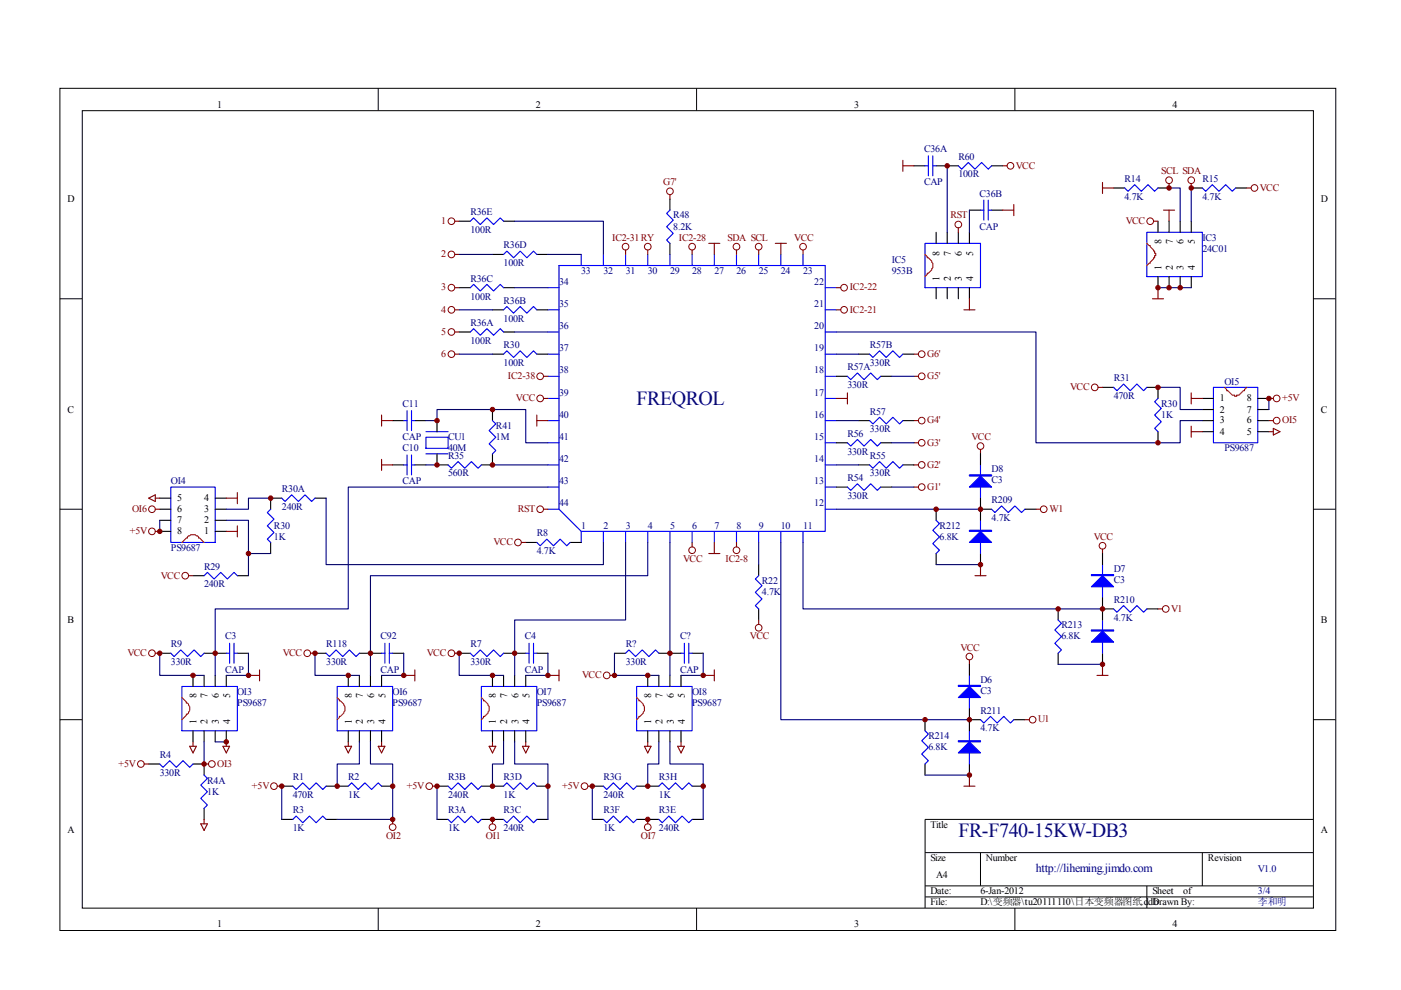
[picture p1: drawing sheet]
<svg xmlns="http://www.w3.org/2000/svg" width="297mm" height="210mm" viewBox="0 0 297 210" stroke-linecap="round" stroke-linejoin="round" font-family="sans-serif">
<g fill="none" stroke="#000" stroke-width=".21">
<path d="M12.7 18.7h270.5v178.6h-270.5zM80.2 18.7v4.7M147.7 18.7v4.7M215.2 18.7v4.7M17.4 23.5h261.1v169h-261.1zM12.7 63.3h4.7M278.4 63.3h4.7M12.7 108h4.7M278.4 108h4.7M12.7 152.6h4.7M278.4 152.6h4.7M278.4 173.7h-82.3v18.8"/>
<path d="M80.2 192.5v4.7M147.7 192.5v4.7M196.1 180.8h82.3M196.1 187.8h82.3M196.1 190.2h82.3M207.9 180.8v7M215.2 192.5v4.7M243.2 187.8v4.7M254.9 180.8v7"/>
</g>
<g fill="none" stroke="#00f" stroke-width=".23">
<path d="M196.1 35.2h.7M196.8 33v4.3M197.8 35.2h.7M197.8 33v4.3M203.2 35.2l.7 .7 1.4-1.4 1.4 1.4 1.4-1.4 1.4 1.4 .7-.7M238.5 39.9l.7 .7 1.4-1.4 1.4 1.4 1.4-1.4 1.4 1.4 .7-.7M254.9 39.9l.7 .7 1.4-1.4 1.4 1.4 1.5-1.4 1.4 1.4 .7-.7M99.7 46.9l.7-.7 1.4 1.4 1.4-1.4 1.4 1.4 1.5-1.4 .7 .7M106.8 53.9l.7-.7 1.4 1.5 1.4-1.5 1.4 1.5 1.4-1.5 .7 .7M118.5 56.3h56.5v56.4h-51.8l-4.7-4.7zM123.2 53.9v2.4M127.9 53.9v2.4"/>
<path d="M132.6 53.9v2.4M137.3 53.9v2.4M142 44.6l-.7 .7 1.4 1.4-1.4 1.4 1.4 1.4-1.4 1.4 .7 .7M142 53.9v2.4M146.7 53.9v2.4M151.4 53.9v2.4M156.2 53.9v2.4M160.9 53.9v2.4M165.6 53.9v2.4M170.3 53.9v2.4M196.1 51.6h11.8v9.4h-11.8zM207.9 44.6h.7"/>
<path d="M208.6 42.4v4.3M209.5 44.6h.7M209.5 42.4v4.3M243.2 49.3h11.7v9.3h-11.7zM99.7 61l.7-.7 1.4 1.4 1.4-1.4 1.4 1.4 1.5-1.4 .7 .7M99.7 70.4l.7-.7 1.4 1.4 1.4-1.4 1.4 1.4 1.5-1.4 .7 .7M106.8 65.7l.7-.7 1.4 1.4 1.4-1.4 1.4 1.4 1.4-1.4 .7 .7M106.8 75.1l.7-.7 1.4 1.4 1.4-1.4 1.4 1.4 1.4-1.4 .7 .7M116.2 61h2.3M116.2 65.7h2.3M116.2 70.4h2.3M116.2 75.1h2.3"/>
<path d="M116.2 79.8h2.3M175 61h2.3M175 65.7h2.3M175 70.4h2.3M175 75.1h2.3M175 79.8h2.3M179.7 79.8l.7 .7 1.4-1.4 1.4 1.4 1.4-1.4 1.4 1.4 .7-.7M184.4 75.1l.7 .7 1.4-1.4 1.4 1.4 1.4-1.4 1.4 1.4 .7-.7M85.6 98.6h.7M85.6 89.2h.7M86.3 87.1v4.2M86.3 96.5v4.2"/>
<path d="M87.2 98.6h.8M87.2 89.2h.8M87.2 87.1v4.2M87.2 96.5v4.2M90.3 92.7h4.7v2.4h-4.7zM90.3 96.2h4.7M90.3 91.5h4.7M95 98.6l.7 .7 1.4-1.4 1.4 1.4 1.4-1.4 1.5 1.4 .7-.7M104.4 89.2l.7 .7-1.4 1.4 1.4 1.4-1.4 1.4 1.4 1.4-.7 .7M116.2 98.6h2.3M116.2 84.5h2.3M116.2 89.2h2.3"/>
<path d="M116.2 93.9h2.3M175 98.6h2.3M175 84.5h2.3M175 89.2h2.3M175 93.9h2.3M179.7 93.9l.7 .7 1.4-1.4 1.4 1.4 1.4-1.4 1.4 1.4 .7-.7M184.4 89.2l.7 .7 1.4-1.4 1.4 1.4 1.4-1.4 1.4 1.4 .7-.7M184.4 98.6l.7 .7 1.4-1.4 1.4 1.4 1.4-1.4 1.4 1.4 .7-.7M207.9 98.6v7M236.1 82.1l.7 .7 1.4-1.4 1.4 1.4 1.4-1.4 1.5 1.4 .7-.7M245.5 84.5l-.7 .7 1.4 1.4-1.4 1.4 1.4 1.4-1.4 1.4 .7 .7M257.3 82.1h9.4v11.8h-9.4z"/>
<path d="M36.2 103.3h9.4v11.7h-9.4zM57.4 108l-.7 .7 1.4 1.4-1.4 1.4 1.4 1.4-1.4 1.4 .7 .7M59.7 105.6l.7 .7 1.4-1.4 1.5 1.4 1.4-1.4 1.4 1.4 .7-.7M113.8 115l.7 .7 1.4-1.4 1.4 1.4 1.5-1.4 1.4 1.4 .7-.7M116.2 103.3h2.3M116.2 108h2.3M123.2 112.7v2.3M127.9 112.7v2.3M132.6 112.7v2.3M137.3 112.7v2.3M142 112.7v2.3M146.7 112.7v2.3"/>
<path d="M151.4 112.7v2.3M156.2 112.7v2.3M160.9 112.7v2.3M165.6 112.7v2.3M170.3 112.7v2.3M175 103.3h2.3M175 108h2.3M179.7 103.3l.7 .7 1.4-1.4 1.4 1.4 1.4-1.4 1.4 1.4 .7-.7M198.5 110.3l.7 .7-1.4 1.4 1.4 1.4-1.4 1.5 1.4 1.4-.7 .7M207.9 110.3v7.1M210.2 108l.7 .7 1.5-1.4 1.4 1.4 1.4-1.4 1.4 1.4 .7-.7M233.8 119.7v7.1"/>
<path d="M36.2 138.5l.7 .7 1.4-1.4 1.4 1.4 1.5-1.4 1.4 1.4 .7-.7M43.3 122.1l.7-.7 1.4 1.4 1.4-1.4 1.4 1.4 1.4-1.4 .7 .7M48 138.5h.7M48.7 136.4v4.2M49.6 138.5h.7M49.6 136.4v4.2M69.1 138.5l.7 .7 1.5-1.4 1.4 1.4 1.4-1.4 1.4 1.4 .7-.7M80.9 138.5h.7M81.6 136.4v4.2M82.5 138.5h.7M82.5 136.4v4.2M99.7 138.5l.7 .7 1.4-1.4 1.4 1.4 1.4-1.4 1.5 1.4 .7-.7"/>
<path d="M111.5 138.5h.7M112.2 136.4v4.2M113.1 138.5h.7M113.1 136.4v4.2M132.6 138.5l.7-.7 1.4 1.4 1.5-1.4 1.4 1.4 1.4-1.4 .7 .7M144.4 138.5h.7M145.1 136.4v4.2M146 138.5h.7M146 136.4v4.2M160.9 122.1l-.8 .7 1.5 1.4-1.5 1.4 1.5 1.4-1.5 1.4 .8 .7M224.3 131.5l.8 .7-1.5 1.4 1.5 1.4-1.5 1.4 1.5 1.4-.8 .7M233.8 131.5v7"/>
<path d="M236.1 129.1l.7 .7 1.4-1.4 1.4 1.4 1.4-1.4 1.5 1.4 .7-.7M38.6 145.5h11.7v9.4h-11.7zM71.5 145.5h11.7v9.4h-11.7zM102.1 145.5h11.7v9.4h-11.7zM135 145.5h11.7v9.4h-11.7zM196.1 154.9l.7 .7-1.4 1.5 1.4 1.4-1.4 1.4 1.4 1.4-.7 .7M205.5 143.2v7M205.5 154.9v7.1M207.9 152.6l.7 .7 1.4-1.4 1.4 1.4 1.4-1.4 1.4 1.4 .7-.7M33.9 162l.7 .7 1.4-1.4 1.4 1.4 1.4-1.4 1.4 1.4 .7-.7M43.3 164.3l.7 .7-1.4 1.5 1.4 1.4-1.4 1.4 1.4 1.4-.7 .7M62.1 166.7l.7 .7 1.4-1.4 1.4 1.4 1.4-1.4 1.4 1.4 .7-.7"/>
<path d="M62.1 173.7l.7-.7 1.4 1.4 1.4-1.4 1.4 1.4 1.4-1.4 .7 .7M73.8 166.7l.7-.7 1.5 1.4 1.4-1.4 1.4 1.4 1.4-1.4 .7 .7M95 166.7l.7 .7 1.4-1.4 1.4 1.4 1.4-1.4 1.5 1.4 .7-.7M95 173.7l.7 .7 1.4-1.4 1.4 1.4 1.4-1.4 1.5 1.4 .7-.7M106.8 166.7l.7-.7 1.4 1.4 1.4-1.4 1.4 1.4 1.4-1.4 .7 .7M106.8 173.7l.7 .7 1.4-1.4 1.4 1.4 1.4-1.4 1.4 1.4 .7-.7M127.9 166.7l.7 .7 1.4-1.4 1.5 1.4 1.4-1.4 1.4 1.4 .7-.7M127.9 173.7l.7 .7 1.4-1.4 1.5 1.4 1.4-1.4 1.4 1.4 .7-.7M139.7 166.7l.7-.7 1.4 1.4 1.4-1.4 1.4 1.4 1.4-1.4 .7 .7M139.7 173.7l.7 .7 1.4-1.4 1.4 1.4 1.4-1.4 1.4 1.4 .7-.7"/>
</g>
<g fill="none" stroke="#800000" stroke-width=".21">
<circle cx="214.2" cy="35.2" r=".71"/>
<circle cx="247.9" cy="38.2" r=".71"/>
<circle cx="252.6" cy="38.2" r=".71"/>
<circle cx="266" cy="39.9" r=".7"/>
<circle cx="95.7" cy="53.9" r=".71"/>
<circle cx="95.7" cy="46.9" r=".71"/>
<circle cx="132.6" cy="52.3" r=".71"/>
<circle cx="137.3" cy="52.3" r=".71"/>
<circle cx="142" cy="40.6" r=".71"/>
<circle cx="146.7" cy="52.3" r=".71"/>
<circle cx="156.1" cy="52.3" r=".71"/>
<circle cx="160.9" cy="52.3" r=".71"/>
<circle cx="170.3" cy="52.3" r=".71"/>
<circle cx="203.2" cy="47.6" r=".71"/>
<circle cx="243.9" cy="46.9" r=".71"/>
<circle cx="95.7" cy="65.7" r=".71"/>
<circle cx="95.7" cy="70.4" r=".71"/>
<circle cx="95.7" cy="75.1" r=".71"/>
<circle cx="95.7" cy="61" r=".71"/>
<circle cx="114.5" cy="79.8" r=".71"/>
<circle cx="179" cy="65.7" r=".71"/>
<circle cx="179" cy="61" r=".71"/>
<circle cx="195.4" cy="79.8" r=".71"/>
<circle cx="195.4" cy="75.1" r=".7"/>
<circle cx="114.5" cy="84.5" r=".71"/>
<circle cx="195.4" cy="98.6" r=".71"/>
<circle cx="195.4" cy="93.9" r=".7"/>
<circle cx="195.4" cy="89.2" r=".7"/>
<circle cx="207.9" cy="94.6" r=".71"/>
<circle cx="232.1" cy="82.1" r=".71"/>
<circle cx="270.7" cy="89.2" r=".7"/>
<circle cx="270.7" cy="84.5" r=".7"/>
<circle cx="32.2" cy="112.7" r=".71"/>
<circle cx="32.2" cy="108" r=".71"/>
<circle cx="109.8" cy="115" r=".71"/>
<circle cx="114.5" cy="108" r=".71"/>
<circle cx="146.7" cy="116.7" r=".7"/>
<circle cx="156.1" cy="116.7" r=".71"/>
<circle cx="195.4" cy="103.3" r=".7"/>
<circle cx="221.3" cy="108" r=".71"/>
<circle cx="233.8" cy="115.7" r=".71"/>
<circle cx="32.2" cy="138.5" r=".71"/>
<circle cx="39.3" cy="122.1" r=".71"/>
<circle cx="65.1" cy="138.5" r=".7"/>
<circle cx="95.7" cy="138.5" r=".71"/>
<circle cx="160.9" cy="133.1" r=".71"/>
<circle cx="205.5" cy="139.2" r=".7"/>
<circle cx="247.2" cy="129.1" r=".71"/>
<circle cx="128.6" cy="143.2" r=".71"/>
<circle cx="218.9" cy="152.6" r=".7"/>
<circle cx="29.9" cy="162" r=".7"/>
<circle cx="44.9" cy="162" r=".71"/>
<circle cx="58.1" cy="166.7" r=".7"/>
<circle cx="83.2" cy="175.4" r=".7"/>
<circle cx="91" cy="166.7" r=".71"/>
<circle cx="104.4" cy="175.4" r=".71"/>
<circle cx="123.9" cy="166.7" r=".71"/>
<circle cx="137.3" cy="175.4" r=".71"/>
</g>
<g fill="none" stroke="#800000" stroke-width=".23">
<path d="M191.4 35.2h2.4M191.4 34v2.3M212.6 35.2h.9M233.8 38.7v2.3M233.8 39.9h2.3M247.9 38.9v1M252.6 38.9v1M264.3 39.9h1M96.4 46.9h1M96.4 53.9h1M132.6 53v.9M137.3 53v.9"/>
<path d="M142 41.3v.9M146.7 53v.9M150.3 51.6h2.3M151.4 51.6v2.3M156.2 53v.9M160.9 53v.9M164.4 51.6h2.3M165.6 51.6v2.3M170.3 53v.9M203.2 48.3v1M212.6 44.6h2.3M214.9 43.4v2.3"/>
<path d="M244.6 46.9h.9M246.7 44.6h2.3M247.9 44.6v2.3M96.4 75.1h1M96.4 61h1M96.4 65.7h1M96.4 70.4h1M115.2 79.8h1M177.3 61h1M177.3 65.7h1M193.8 75.1h.9M193.8 79.8h.9"/>
<path d="M204.4 65.7h2.3M205.5 63.3v2.4M244.3 63.3h2.4M245.5 61v2.3M80.9 89.2h2.3M80.9 98.6h2.3M80.9 88v2.4M80.9 97.4v2.3M113.8 88v2.4M113.8 89.2h2.4M115.2 84.5h1M177.3 84.5h2.4"/>
<path d="M179.7 83.3v2.4M193.8 89.2h.9M193.8 93.9h.9M193.8 98.6h.9M207.9 95.3v.9M232.8 82.1h1M252.6 84.5h2.3M252.6 91.5h2.3M252.6 83.3v2.4M252.6 90.4v2.3M269 84.5h1M269 89.2h1"/>
<path d="M269 91.5h1M270 90.8l1.4 .7-1.4 .7zM31.5 105.6l1.4-.7v1.4zM32.9 108h1M32.9 105.6h1M32.9 112.7h1M48 105.6h2.3M48 112.7h2.3M50.3 104.4v2.4M50.3 111.5v2.3M110.5 115h1M115.2 108h1"/>
<path d="M146.7 115v1M150.3 117.4h2.3M151.4 115v2.4M156.2 115v1M193.8 103.3h.9M207.9 119.7v2.4M219.6 108h1M233.8 116.4v1M32.9 138.5h1M40 122.1h.9M65.8 138.5h1M96.4 138.5h1"/>
<path d="M160.9 131.5v.9M205.5 139.9v1M206.7 122.1h2.4M245.5 129.1h1M40.2 158.2h1.4l-.7 1.4zM40.9 157.3v.9M47.3 158.2h1.4l-.7 1.4zM48 157.3v.9M52.7 143.2h2.3M55 142v2.4M73.1 158.2h1.4l-.7 1.4zM73.8 157.3v.9"/>
<path d="M80.2 158.2h1.4l-.7 1.4zM80.9 157.3v.9M85.6 143.2h2.4M88 142v2.4M103.7 158.2h1.4l-.7 1.4zM104.4 157.3v.9M110.8 158.2h1.4l-.7 1.4zM111.5 157.3v.9M116.2 143.2h2.3M118.5 142v2.4M129.3 143.2h1M136.6 158.2h1.4l-.7 1.4z"/>
<path d="M137.3 157.3v.9M143.7 158.2h1.4l-.7 1.4zM144.4 157.3v.9M149.1 143.2h2.3M151.4 142v2.4M217.3 152.6h.9M232.6 143.2h2.3M233.8 140.9v2.3M30.6 162h.9M42.6 174.7h1.4l-.7 1.4zM43.3 162h.9M43.3 173.7v1"/>
<path d="M58.8 166.7h.9M83.2 173.7v1M91.7 166.7h1M104.4 173.7v1M124.6 166.7h1M137.3 173.7v1M204.4 166.7h2.3M205.5 164.3v2.4"/>
</g>
<g fill="none" stroke="#000" stroke-width=".23">
<path d="M193.8 35.2h2.3M198.5 35.2h4.7M210.2 35.2h2.4M236.1 39.9h2.4M245.5 39.9h2.4M252.6 39.9h2.3M262 39.9h2.3M97.4 46.9h2.3M104.4 53.9h2.4M106.8 46.9h2.3M113.8 53.9h2.4M142 42.2v2.4"/>
<path d="M142 51.6v2.3M198.5 49.3v2.3M200.8 49.3v2.3M203.2 49.3v2.3M205.5 49.3v2.3M205.5 44.6h2.4M210.2 44.6h2.4M245.5 46.9v2.4M245.5 58.6v2.4M247.9 46.9v2.4M247.9 58.6v2.4M250.2 46.9v2.4"/>
<path d="M250.2 58.6v2.4M252.6 46.9v2.4M252.6 58.6v2.4M97.4 61h2.3M97.4 70.4h2.3M104.4 75.1h2.4M104.4 65.7h2.4M106.8 61h2.3M106.8 70.4h2.3M113.8 75.1h2.4M113.8 65.7h2.4M177.3 79.8h2.4"/>
<path d="M182 75.1h2.4M186.7 79.8h2.4M191.4 75.1h2.4M198.5 61v2.3M200.8 61v2.3M203.2 61v2.3M205.5 61v2.3M83.2 89.2h2.4M83.2 98.6h2.4M88 89.2h2.3M88 98.6h2.3M92.7 96.2v2.4h2.3"/>
<path d="M92.7 89.2v2.3M104.4 96.2v2.4h-2.3M104.4 86.8v2.4M177.3 93.9h2.4M182 89.2h2.4M182 98.6h2.4M186.7 93.9h2.4M191.4 89.2h2.4M191.4 98.6h2.4M207.9 96.2v2.4M233.8 82.1h2.3M243.2 82.1h2.3v2.4"/>
<path d="M245.5 91.5v2.4M254.9 89.2h2.4M254.9 84.5h2.4M254.9 86.8h2.4M254.9 91.5h2.4M266.7 89.2h2.3M266.7 84.5h2.3M266.7 86.8h2.3M266.7 91.5h2.3M33.9 108h2.3M33.9 112.7h2.3M33.9 110.3h2.3"/>
<path d="M33.9 105.6h2.3M45.6 108h2.4M45.6 112.7h2.4M45.6 110.3h2.4M45.6 105.6h2.4M57.4 115v2.4M59.7 105.6h-2.3v2.4M66.8 105.6h2.3M111.5 115h2.3M120.9 115h2.3M160.9 119.7v2.4M177.3 103.3h2.4"/>
<path d="M186.7 103.3h2.4M198.5 108v2.3M198.5 117.4v2.3M207.9 105.6v4.7M207.9 117.4v2.3M207.9 108h2.3M217.3 108h2.3M233.8 117.4v2.3M33.9 138.5h2.3M40.9 122.1h2.4M43.3 138.5h4.7M50.3 138.5h2.4"/>
<path d="M50.3 122.1h2.4M66.8 138.5h2.3M76.2 138.5h4.7M83.2 138.5h2.4M97.4 138.5h2.3M106.8 138.5h4.7M113.8 138.5h2.4M130.3 138.5h2.3M139.7 138.5h4.7M146.7 138.5h2.4M160.9 129.1v2.4M224.3 129.1v2.4"/>
<path d="M224.3 138.5v2.4M233.8 126.8v4.7M233.8 138.5v2.4M233.8 129.1h2.3M243.2 129.1h2.3M40.9 143.2v2.3M40.9 154.9v2.4M43.3 143.2v2.3M43.3 154.9v2.4M45.6 143.2v2.3M45.6 154.9v2.4M48 143.2v2.3"/>
<path d="M48 154.9v2.4M73.8 143.2v2.3M73.8 154.9v2.4M76.2 143.2v2.3M76.2 154.9v2.4M78.5 143.2v2.3M78.5 154.9v2.4M80.9 143.2v2.3M80.9 154.9v2.4M104.4 143.2v2.3M104.4 154.9v2.4M106.8 143.2v2.3"/>
<path d="M106.8 154.9v2.4M109.1 143.2v2.3M109.1 154.9v2.4M111.5 143.2v2.3M111.5 154.9v2.4M137.3 143.2v2.3M137.3 154.9v2.4M139.7 143.2v2.3M139.7 154.9v2.4M142 143.2v2.3M142 154.9v2.4M144.4 143.2v2.3"/>
<path d="M144.4 154.9v2.4M196.1 152.6v2.3M205.5 140.9v2.3M205.5 150.2v4.7M205.5 152.6h2.4M214.9 152.6h2.4M31.5 162h2.4M40.9 162h2.4v2.3M43.3 171.4v2.3M59.7 166.7h2.4M59.7 173.7h2.4M69.1 166.7h4.7"/>
<path d="M69.1 173.7h2.4M80.9 166.7h2.3M92.7 166.7h2.3M92.7 173.7h2.3M102.1 166.7h4.7M102.1 173.7h4.7M113.8 166.7h2.4M113.8 173.7h2.4M125.6 166.7h2.3M125.6 173.7h2.3M135 166.7h4.7M135 173.7h4.7"/>
<path d="M146.7 166.7h2.4M146.7 173.7h2.4M196.1 162v2.3M205.5 162v2.3"/>
</g>
<g fill="none" stroke="#000080" stroke-width=".23">
<path d="M200.8 35.2v14.1M247.9 39.9h2.3v7M252.6 39.9v7M97.4 53.9h7M109.1 46.9h18.8v7M116.2 53.9h7M205.5 44.6v4.7M97.4 75.1h7M97.4 65.7h7M109.1 61h7.1M109.1 70.4h7.1M177.3 70.4h42.3v23.5h30.6v-4.7h4.7"/>
<path d="M177.3 75.1h4.7M189.1 79.8h4.7M245.5 61h7.1M90.3 89.2h2.4v-2.4h18.8v7.1h4.7M90.3 98.6h2.4M104.4 98.6h11.8M177.3 89.2h4.7M177.3 98.6h4.7M189.1 93.9h4.7M245.5 82.1h4.7v4.7h4.7M269 84.5v2.3M33.9 110.3v2.4"/>
<path d="M48 110.3h4.7v7.1h4.7M52.7 117.4v4.7M57.4 105.6h-4.7v2.4h-4.7M69.1 105.6v14.1h58.8v-4.7M116.2 103.3h-42.4v25.8h-28.2v14.1M132.6 115v16.5h-23.5v11.7M137.3 115v7.1h-58.8v21.1M142 115v28.2M160.9 115v4.7M165.6 115v37.6h39.9M170.3 115v14.1h63.5M177.3 108h30.6"/>
<path d="M189.1 103.3h4.7M198.5 119.7h9.4M33.9 138.5v4.7h9.4M52.7 138.5v4.7h-4.7M66.8 138.5v4.7h9.4M85.6 138.5v4.7h-4.7M97.4 138.5v4.7h9.4M116.2 138.5v4.7h-4.7M130.3 138.5v4.7h9.4M149.1 138.5v4.7h-4.7M43.3 157.3v4.7M45.6 157.3h2.4"/>
<path d="M76.2 157.3v4.7h-4.7v4.7M78.5 157.3v4.7h4.7v11.7h-11.7M106.8 157.3v4.7h-2.4v4.7M109.1 157.3v4.7h7.1v11.7M139.7 157.3v4.7h-2.4v4.7M142 157.3v4.7h7.1v11.7M224.3 140.9h9.5M59.7 166.7v7M92.7 166.7v7M125.6 166.7v7M196.1 164.3h9.4"/>
</g>
<g fill="#800000" stroke="#800000" stroke-width=".21">
<circle cx="104.4" cy="98.6" r=".47"/>
<circle cx="92.7" cy="89.2" r=".47"/>
<circle cx="104.4" cy="86.8" r=".47"/>
<circle cx="92.7" cy="98.6" r=".47"/>
<circle cx="207.9" cy="108" r=".47"/>
<circle cx="198.5" cy="108" r=".47"/>
<circle cx="207.9" cy="119.7" r=".47"/>
<circle cx="205.5" cy="164.3" r=".47"/>
<circle cx="233.8" cy="140.8" r=".47"/>
<circle cx="233.8" cy="129.1" r=".47"/>
<circle cx="224.3" cy="129.1" r=".47"/>
<circle cx="205.5" cy="152.6" r=".47"/>
<circle cx="196.1" cy="152.6" r=".47"/>
<circle cx="130.3" cy="143.2" r=".47"/>
<circle cx="137.3" cy="143.2" r=".47"/>
<circle cx="137.3" cy="166.7" r=".47"/>
<circle cx="149.1" cy="166.7" r=".47"/>
<circle cx="125.6" cy="166.7" r=".47"/>
<circle cx="142" cy="138.5" r=".47"/>
<circle cx="149.1" cy="143.2" r=".47"/>
<circle cx="104.4" cy="143.2" r=".47"/>
<circle cx="116.2" cy="143.2" r=".47"/>
<circle cx="97.4" cy="138.5" r=".47"/>
<circle cx="104.4" cy="166.7" r=".47"/>
<circle cx="116.2" cy="166.7" r=".47"/>
<circle cx="92.7" cy="166.7" r=".47"/>
<circle cx="137.3" cy="173.7" r=".47"/>
<circle cx="104.4" cy="173.7" r=".47"/>
<circle cx="71.5" cy="166.7" r=".47"/>
<circle cx="83.2" cy="166.7" r=".47"/>
<circle cx="59.7" cy="166.7" r=".47"/>
<circle cx="83.2" cy="173.7" r=".47"/>
<circle cx="43.3" cy="162" r=".47"/>
<circle cx="48" cy="157.3" r=".47"/>
<circle cx="52.7" cy="143.2" r=".47"/>
<circle cx="33.9" cy="138.5" r=".47"/>
<circle cx="40.9" cy="143.2" r=".47"/>
<circle cx="66.8" cy="138.5" r=".47"/>
<circle cx="73.8" cy="143.2" r=".47"/>
<circle cx="85.6" cy="143.2" r=".47"/>
<circle cx="78.5" cy="138.5" r=".47"/>
<circle cx="109.1" cy="138.5" r=".47"/>
<circle cx="269" cy="84.5" r=".47"/>
<circle cx="245.5" cy="82.1" r=".47"/>
<circle cx="245.5" cy="93.9" r=".47"/>
<circle cx="45.6" cy="138.5" r=".47"/>
<circle cx="33.9" cy="112.7" r=".47"/>
<circle cx="57.4" cy="105.6" r=".47"/>
<circle cx="52.7" cy="117.4" r=".47"/>
<circle cx="200.8" cy="35.2" r=".47"/>
<circle cx="245.5" cy="61" r=".47"/>
<circle cx="247.9" cy="61" r=".47"/>
<circle cx="250.2" cy="61" r=".47"/>
<circle cx="247.9" cy="39.9" r=".47"/>
<circle cx="252.6" cy="39.9" r=".47"/>
</g>
<g fill="#00f" stroke="#00f" stroke-width=".23">
<path d="M205.5 115l2.4-2.3 2.3 2.3z"/>
<path d="M205.5 103.3l2.4-2.4 2.3 2.4z"/>
<path d="M231.4 136.2l2.4-2.4 2.3 2.4z"/>
<path d="M231.4 124.4l2.4-2.3 2.3 2.3z"/>
<path d="M203.2 159.6l2.3-2.3 2.4 2.3z"/>
<path d="M205.5 145.5l2.4 2.4h-4.7z"/>
<path d="M205.5 112.4h4.7v.3h-4.7z" fill-rule="evenodd"/>
<path d="M205.5 100.7h4.7v.2h-4.7z" fill-rule="evenodd"/>
<path d="M231.4 133.6h4.7v.2h-4.7z" fill-rule="evenodd"/>
<path d="M231.4 121.8h4.7v.3h-4.7z" fill-rule="evenodd"/>
<path d="M203.2 157.1h4.7v.2h-4.7z" fill-rule="evenodd"/>
<path d="M203.2 145.3h4.7v.2h-4.7z" fill-rule="evenodd"/>
</g>
<path d="M196.1 53.9l.5 .5v.3a1.74 1.74 0 0 1 1.2 1.6 1.74 1.74 0 0 1-1.2 1.6v.3l-.5 .4M243.2 51.6l.4 .5h.3v.2l.7 .7v.2h.2v.5h.2v.5h-.2v.5h-.2v.2l-.7 .7v.2h-.3l-.4 .5M259.6 82.1l.5 .5v.2h.2l.5 .5a.74 .74 0 0 0 .9 .5v.2h.5v-.2a.74 .74 0 0 0 .9-.5l.5-.5h.3v-.2l.4-.5M38.6 115l.9-.9h.2v-.3a1.71 1.71 0 0 1 2.4 0v.3h.2l1 .9M38.6 147.9l.9 .9v.3a1.16 1.16 0 0 1 .5 1.8v.3l-.5 .2v.3l-.9 .9M71.5 147.9l.5 .5v.2a1.74 1.74 0 0 1 1.1 1.6 1.74 1.74 0 0 1-1.1 1.7v.2l-.5 .5M102.1 147.9l.4 .5v.2a1.74 1.74 0 0 1 1.2 1.6 1.74 1.74 0 0 1-1.2 1.7v.2l-.4 .5M135 147.9l.5 .5v.2a1.74 1.74 0 0 1 1.1 1.6 1.74 1.74 0 0 1-1.1 1.7v.2l-.5 .5" fill="none" stroke="#f00" stroke-width=".23"/>
<g font-size="4.2" fill="#000080">
<text x="135" y="85.8">FREQROL</text>
<text x="203.2" y="177.4">FR-F740-15KW-DB3</text>
</g>
<text font-size="2.5" fill="#000080" x="219.6" y="184.8">http://liheming.jimdo.com</text>
<g font-size="2.1">
<text x="46.1" y="22.9">1</text>
<text x="113.6" y="22.9">2</text>
<text x="181.1" y="22.9">3</text>
<text x="248.6" y="22.9">4</text>
<text x="14.3" y="42.8">D</text>
<text x="280.1" y="42.8">D</text>
<text x="246.3" y="51.8" transform="rotate(-90 246.3 51.8)">8</text>
<text x="248.7" y="51.8" transform="rotate(-90 248.7 51.8)">7</text>
<text x="251" y="51.8" transform="rotate(-90 251 51.8)">6</text>
<text x="253.3" y="51.8" transform="rotate(-90 253.3 51.8)">5</text>
<text x="199.2" y="59.6" transform="rotate(-90 199.2 59.6)">1</text>
<text x="199.2" y="54.2" transform="rotate(-90 199.2 54.2)">8</text>
<text x="201.6" y="59.6" transform="rotate(-90 201.6 59.6)">2</text>
<text x="201.6" y="54.2" transform="rotate(-90 201.6 54.2)">7</text>
<text x="204" y="59.6" transform="rotate(-90 204 59.6)">3</text>
<text x="204" y="54.2" transform="rotate(-90 204 54.2)">6</text>
<text x="206.3" y="59.6" transform="rotate(-90 206.3 59.6)">4</text>
<text x="206.3" y="54.2" transform="rotate(-90 206.3 54.2)">5</text>
<text x="246.3" y="57.2" transform="rotate(-90 246.3 57.2)">1</text>
<text x="248.7" y="57.2" transform="rotate(-90 248.7 57.2)">2</text>
<text x="251" y="57.2" transform="rotate(-90 251 57.2)">3</text>
<text x="253.3" y="57.2" transform="rotate(-90 253.3 57.2)">4</text>
<text x="14.3" y="87.5">C</text>
<text x="258.7" y="85.1">1</text>
<text x="258.7" y="87.5">2</text>
<text x="258.7" y="89.8">3</text>
<text x="264.3" y="89.8">6</text>
<text x="264.3" y="87.5">7</text>
<text x="264.3" y="85.1">8</text>
<text x="280.1" y="87.5">C</text>
<text x="258.7" y="92.1">4</text>
<text x="264.3" y="92.1">5</text>
<text x="37.6" y="106.2">5</text>
<text x="43.3" y="106.2">4</text>
<text x="37.6" y="108.6">6</text>
<text x="37.6" y="110.9">7</text>
<text x="37.6" y="113.3">8</text>
<text x="43.3" y="113.3">1</text>
<text x="43.3" y="110.9">2</text>
<text x="43.3" y="108.6">3</text>
<text x="14.3" y="132.1">B</text>
<text x="280.1" y="132.1">B</text>
<text x="41.7" y="148.1" transform="rotate(-90 41.7 148.1)">8</text>
<text x="44" y="148.1" transform="rotate(-90 44 148.1)">7</text>
<text x="46.4" y="148.1" transform="rotate(-90 46.4 148.1)">6</text>
<text x="48.8" y="148.1" transform="rotate(-90 48.8 148.1)">5</text>
<text x="74.6" y="148.1" transform="rotate(-90 74.6 148.1)">8</text>
<text x="77" y="148.1" transform="rotate(-90 77 148.1)">7</text>
<text x="79.3" y="148.1" transform="rotate(-90 79.3 148.1)">6</text>
<text x="81.7" y="148.1" transform="rotate(-90 81.7 148.1)">5</text>
<text x="105.2" y="148.1" transform="rotate(-90 105.2 148.1)">8</text>
<text x="107.5" y="148.1" transform="rotate(-90 107.5 148.1)">7</text>
<text x="109.9" y="148.1" transform="rotate(-90 109.9 148.1)">6</text>
<text x="112.3" y="148.1" transform="rotate(-90 112.3 148.1)">5</text>
<text x="138.1" y="148.1" transform="rotate(-90 138.1 148.1)">8</text>
<text x="140.5" y="148.1" transform="rotate(-90 140.5 148.1)">7</text>
<text x="142.8" y="148.1" transform="rotate(-90 142.8 148.1)">6</text>
<text x="145.2" y="148.1" transform="rotate(-90 145.2 148.1)">5</text>
<text x="41.7" y="153.5" transform="rotate(-90 41.7 153.5)">1</text>
<text x="44" y="153.5" transform="rotate(-90 44 153.5)">2</text>
<text x="46.4" y="153.5" transform="rotate(-90 46.4 153.5)">3</text>
<text x="48.8" y="153.5" transform="rotate(-90 48.8 153.5)">4</text>
<text x="74.6" y="153.5" transform="rotate(-90 74.6 153.5)">1</text>
<text x="77" y="153.5" transform="rotate(-90 77 153.5)">2</text>
<text x="79.3" y="153.5" transform="rotate(-90 79.3 153.5)">3</text>
<text x="81.7" y="153.5" transform="rotate(-90 81.7 153.5)">4</text>
<text x="105.2" y="153.5" transform="rotate(-90 105.2 153.5)">1</text>
<text x="107.5" y="153.5" transform="rotate(-90 107.5 153.5)">2</text>
<text x="109.9" y="153.5" transform="rotate(-90 109.9 153.5)">3</text>
<text x="112.3" y="153.5" transform="rotate(-90 112.3 153.5)">4</text>
<text x="138.1" y="153.5" transform="rotate(-90 138.1 153.5)">1</text>
<text x="140.5" y="153.5" transform="rotate(-90 140.5 153.5)">2</text>
<text x="142.8" y="153.5" transform="rotate(-90 142.8 153.5)">3</text>
<text x="145.2" y="153.5" transform="rotate(-90 145.2 153.5)">4</text>
<text x="14.3" y="176.7">A</text>
<text x="197.3" y="175.5">Title</text>
<text x="280.1" y="176.7">A</text>
<text x="197.3" y="182.6">Size</text>
<text x="209" y="182.6">Number</text>
<text x="256.1" y="182.6">Revision</text>
<text x="197.3" y="189.6">Date:</text>
<text x="197.3" y="192">File:</text>
<text x="198.5" y="186.1">A4</text>
<text x="207.9" y="189.6">6-Jan-2012</text>
<text x="207.9" y="192">D:\变频器\tu20111110\日本变频器图纸.ddb</text>
<text x="244.3" y="189.6">Sheet</text>
<text x="244.3" y="192">Drawn By:</text>
<text x="250.9" y="189.6">of</text>
<text x="46.1" y="196.6">1</text>
<text x="113.6" y="196.6">2</text>
<text x="181.1" y="196.6">3</text>
<text x="248.6" y="196.6">4</text>
</g>
<g font-size="2.1" fill="#000080">
<text x="195.9" y="32.3">C36A</text>
<text x="203.2" y="33.9">R60</text>
<text x="195.9" y="39.3">CAP</text>
<text x="203.2" y="37.6">100R</text>
<text x="207.7" y="41.7">C36B</text>
<text x="238.4" y="38.6">R14</text>
<text x="254.9" y="38.6">R15</text>
<text x="99.7" y="45.6">R36E</text>
<text x="142.7" y="46.3">R48</text>
<text x="238.4" y="42.3">4.7K</text>
<text x="254.9" y="42.3">4.7K</text>
<text x="99.7" y="49.4">100R</text>
<text x="106.8" y="52.7">R36D</text>
<text x="142.7" y="48.7">8.2K</text>
<text x="207.7" y="48.7">CAP</text>
<text x="254.9" y="51.1">IC3</text>
<text x="254.9" y="53.4">24C01</text>
<text x="99.7" y="59.7">R36C</text>
<text x="106.8" y="56.4">100R</text>
<text x="123.2" y="58.1">33</text>
<text x="127.9" y="58.1">32</text>
<text x="132.7" y="58.1">31</text>
<text x="137.3" y="58.1">30</text>
<text x="142.1" y="58.1">29</text>
<text x="146.7" y="58.1">28</text>
<text x="151.5" y="58.1">27</text>
<text x="156.1" y="58.1">26</text>
<text x="160.9" y="58.1">25</text>
<text x="165.5" y="58.1">24</text>
<text x="170.3" y="58.1">23</text>
<text x="189.1" y="55.7">IC5</text>
<text x="189.1" y="58.1">953B</text>
<text x="99.7" y="63.5">100R</text>
<text x="106.8" y="64.4">R36B</text>
<text x="118.5" y="60.5">34</text>
<text x="118.5" y="65.1">35</text>
<text x="172.6" y="65.1">21</text>
<text x="172.6" y="60.5">22</text>
<text x="99.7" y="69.1">R36A</text>
<text x="106.8" y="68.2">100R</text>
<text x="118.5" y="69.8">36</text>
<text x="172.6" y="69.8">20</text>
<text x="99.7" y="72.9">100R</text>
<text x="106.8" y="73.8">R30</text>
<text x="106.8" y="77.6">100R</text>
<text x="118.5" y="74.5">37</text>
<text x="172.6" y="74.5">19</text>
<text x="184.4" y="73.8">R57B</text>
<text x="184.4" y="77.6">330R</text>
<text x="118.5" y="79.2">38</text>
<text x="118.5" y="83.9">39</text>
<text x="172.6" y="83.9">17</text>
<text x="172.6" y="79.2">18</text>
<text x="179.7" y="78.5">R57A</text>
<text x="179.7" y="82.3">330R</text>
<text x="236.1" y="80.9">R31</text>
<text x="259.6" y="81.5">OI5</text>
<text x="85.3" y="86.3">C11</text>
<text x="118.5" y="88.6">40</text>
<text x="172.6" y="88.6">16</text>
<text x="184.4" y="87.9">R57</text>
<text x="236.1" y="84.6">470R</text>
<text x="246.2" y="86.3">R30</text>
<text x="246.2" y="88.6">1K</text>
<text x="85.3" y="95.7">C10</text>
<text x="85.3" y="93.3">CAP</text>
<text x="95" y="93.3">CU1</text>
<text x="95" y="95.7">40M</text>
<text x="105.2" y="90.9">R41</text>
<text x="105.2" y="93.3">1M</text>
<text x="118.5" y="93.3">41</text>
<text x="172.6" y="93.3">15</text>
<text x="179.7" y="92.6">R56</text>
<text x="184.4" y="91.6">330R</text>
<text x="259.6" y="95.7">PS9687</text>
<text x="95" y="97.3">R35</text>
<text x="95" y="101">560R</text>
<text x="118.5" y="98">42</text>
<text x="172.6" y="98">14</text>
<text x="179.7" y="96.4">330R</text>
<text x="184.4" y="97.3">R55</text>
<text x="184.4" y="101">330R</text>
<text x="210.2" y="100.1">D8</text>
<text x="36.2" y="102.7">OI4</text>
<text x="59.8" y="104.3">R30A</text>
<text x="85.3" y="102.7">CAP</text>
<text x="118.5" y="102.7">43</text>
<text x="118.5" y="107.4">44</text>
<text x="172.6" y="107.4">12</text>
<text x="172.6" y="102.7">13</text>
<text x="179.7" y="102">R54</text>
<text x="179.7" y="105.8">330R</text>
<text x="210.2" y="102.5">C3</text>
<text x="210.2" y="106.7">R209</text>
<text x="58.1" y="112.1">R30</text>
<text x="59.8" y="108.1">240R</text>
<text x="113.8" y="113.7">R8</text>
<text x="123.2" y="112.1">1</text>
<text x="127.9" y="112.1">2</text>
<text x="132.7" y="112.1">3</text>
<text x="137.3" y="112.1">4</text>
<text x="142.1" y="112.1">5</text>
<text x="146.7" y="112.1">6</text>
<text x="151.5" y="112.1">7</text>
<text x="156.1" y="112.1">8</text>
<text x="160.9" y="112.1">9</text>
<text x="165.5" y="112.1">10</text>
<text x="170.3" y="112.1">11</text>
<text x="199.2" y="112.1">R212</text>
<text x="210.2" y="110.4">4.7K</text>
<text x="36.2" y="116.8">PS9687</text>
<text x="58.1" y="114.5">1K</text>
<text x="113.8" y="117.5">4.7K</text>
<text x="199.2" y="114.5">6.8K</text>
<text x="43.3" y="120.7">R29</text>
<text x="43.3" y="124.6">240R</text>
<text x="161.5" y="123.9">R22</text>
<text x="236.1" y="121.3">D7</text>
<text x="236.1" y="123.6">C3</text>
<text x="161.5" y="126.2">4.7K</text>
<text x="236.1" y="127.9">R210</text>
<text x="236.1" y="131.6">4.7K</text>
<text x="36.2" y="137.3">R9</text>
<text x="47.8" y="135.6">C3</text>
<text x="69.2" y="137.3">R118</text>
<text x="80.7" y="135.6">C92</text>
<text x="99.7" y="137.3">R7</text>
<text x="111.3" y="135.6">C4</text>
<text x="132.7" y="137.3">R?</text>
<text x="144.2" y="135.6">C?</text>
<text x="225" y="133.2">R213</text>
<text x="225" y="135.6">6.8K</text>
<text x="36.2" y="141">330R</text>
<text x="47.8" y="142.6">CAP</text>
<text x="69.2" y="141">330R</text>
<text x="80.7" y="142.6">CAP</text>
<text x="99.7" y="141">330R</text>
<text x="111.3" y="142.6">CAP</text>
<text x="132.7" y="141">330R</text>
<text x="144.2" y="142.6">CAP</text>
<text x="50.3" y="147.3">OI3</text>
<text x="50.3" y="149.7">PS9687</text>
<text x="83.2" y="147.3">OI6</text>
<text x="83.2" y="149.7">PS9687</text>
<text x="113.8" y="147.3">OI7</text>
<text x="113.8" y="149.7">PS9687</text>
<text x="146.7" y="147.3">OI8</text>
<text x="146.7" y="149.7">PS9687</text>
<text x="207.9" y="144.7">D6</text>
<text x="207.9" y="147.1">C3</text>
<text x="207.9" y="151.3">R211</text>
<text x="207.9" y="155">4.7K</text>
<text x="33.9" y="160.7">R4</text>
<text x="196.8" y="156.7">R214</text>
<text x="196.8" y="159.1">6.8K</text>
<text x="33.9" y="164.4">330R</text>
<text x="43.9" y="166.1">R4A</text>
<text x="62.1" y="165.5">R1</text>
<text x="73.8" y="165.5">R2</text>
<text x="95" y="165.5">R3B</text>
<text x="106.8" y="165.5">R3D</text>
<text x="127.9" y="165.5">R3G</text>
<text x="139.7" y="165.5">R3H</text>
<text x="43.9" y="168.5">1K</text>
<text x="62.1" y="169.2">470R</text>
<text x="62.1" y="172.5">R3</text>
<text x="73.8" y="169.2">1K</text>
<text x="95" y="169.2">240R</text>
<text x="95" y="172.5">R3A</text>
<text x="106.8" y="169.2">1K</text>
<text x="106.8" y="172.5">R3C</text>
<text x="127.9" y="169.2">240R</text>
<text x="127.9" y="172.5">R3F</text>
<text x="139.7" y="169.2">1K</text>
<text x="139.7" y="172.5">R3E</text>
<text x="62.1" y="176.2">1K</text>
<text x="95" y="176.2">1K</text>
<text x="106.8" y="176.2">240R</text>
<text x="127.9" y="176.2">1K</text>
<text x="139.7" y="176.2">240R</text>
<text x="266.7" y="184.9">V1.0</text>
<text x="266.7" y="189.6">3/4</text>
<text x="266.7" y="192">李和明</text>
</g>
<g font-size="2.1" fill="#800000">
<text x="215.4" y="35.7">VCC</text>
<text x="140.6" y="39.3">G7'</text>
<text x="246.2" y="36.9">SCL SDA</text>
<text x="267.1" y="40.5">VCC</text>
<text x="93.6" y="47.5">1</text>
<text x="201.5" y="46.3">RST</text>
<text x="238.7" y="47.5">VCC</text>
<text x="129.8" y="51.1">IC2-31RY</text>
<text x="143.9" y="51.1">IC2-28</text>
<text x="154.3" y="51.1">SDA SCL</text>
<text x="168.4" y="51.1">VCC</text>
<text x="93.6" y="54.5">2</text>
<text x="93.6" y="61.6">3</text>
<text x="180.2" y="61.6">IC2-22</text>
<text x="93.6" y="66.3">4</text>
<text x="93.6" y="71">5</text>
<text x="180.2" y="66.3">IC2-21</text>
<text x="93.6" y="75.7">6</text>
<text x="196.6" y="75.7">G6'</text>
<text x="107.7" y="80.4">IC2-38</text>
<text x="196.6" y="80.4">G5'</text>
<text x="226.9" y="82.7">VCC</text>
<text x="109.4" y="85.1">VCC</text>
<text x="196.6" y="89.8">G4'</text>
<text x="271.9" y="85.1">+5V</text>
<text x="271.9" y="89.8">OI5</text>
<text x="196.6" y="94.5">G3'</text>
<text x="206" y="93.3">VCC</text>
<text x="196.6" y="99.2">G2'</text>
<text x="196.6" y="103.9">G1'</text>
<text x="27.5" y="113.3">+5V</text>
<text x="28" y="108.6">OI6</text>
<text x="109.8" y="108.6">RST</text>
<text x="222.5" y="108.6">W1</text>
<text x="104.6" y="115.6">VCC</text>
<text x="144.9" y="119.1">VCC</text>
<text x="153.8" y="119.1">IC2-8</text>
<text x="231.9" y="114.5">VCC</text>
<text x="34.1" y="122.7">VCC</text>
<text x="248.3" y="129.7">V1</text>
<text x="159" y="135.6">VCC</text>
<text x="203.6" y="137.9">VCC</text>
<text x="27" y="139.1">VCC</text>
<text x="59.9" y="139.1">VCC</text>
<text x="90.5" y="139.1">VCC</text>
<text x="123.4" y="143.8">VCC</text>
<text x="220.1" y="153.2">U1</text>
<text x="25.1" y="162.6">+5V</text>
<text x="46.1" y="162.6">OI3</text>
<text x="53.4" y="167.3">+5V</text>
<text x="86.3" y="167.3">+5V</text>
<text x="119.2" y="167.3">+5V</text>
<text x="81.9" y="177.9">OI2</text>
<text x="103" y="177.9">OI1</text>
<text x="135.9" y="177.9">OI7</text>
</g>
</svg>
